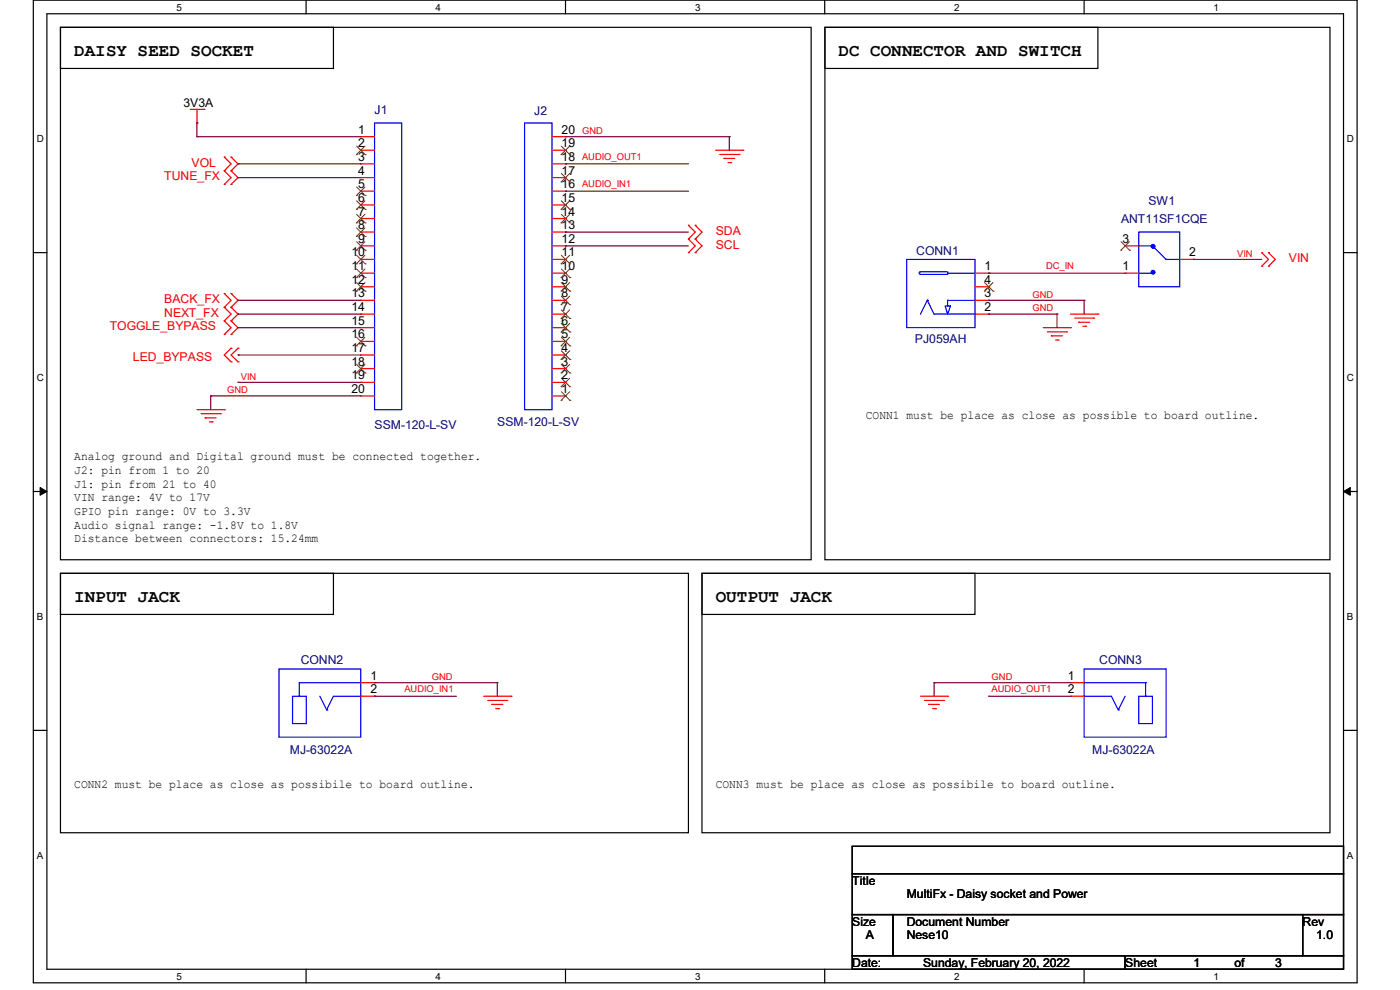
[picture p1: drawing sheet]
<svg xmlns="http://www.w3.org/2000/svg" width="297mm" height="210mm" viewBox="0 0 297 210" stroke-linecap="round" stroke-linejoin="round" font-family="sans-serif">
<path d="M7.1 0h280.8v208.5h-280.8zM9.9 2.9h275.1v202.7h-275.1z" fill="none" stroke="#000" stroke-width=".25"/>
<g fill="#fff">
<path d="M37.4 .3h1.2v2.4h-1.2z"/>
<path d="M37.4 205.9h1.2v2.3h-1.2z"/>
</g>
<path d="M64.9 0v2.9M64.9 205.6v2.9" fill="none" stroke="#000" stroke-width=".25"/>
<g fill="#fff">
<path d="M92.4 .3h1.2v2.4h-1.2z"/>
<path d="M92.4 205.9h1.2v2.3h-1.2z"/>
</g>
<path d="M120 0v2.9M120 205.6v2.9" fill="none" stroke="#000" stroke-width=".25"/>
<g fill="#fff">
<path d="M147.4 .3h1.2v2.4h-1.2z"/>
<path d="M147.4 205.9h1.2v2.3h-1.2z"/>
</g>
<path d="M175 0v2.9M175 205.6v2.9" fill="none" stroke="#000" stroke-width=".25"/>
<g fill="#fff">
<path d="M202.4 .3h1.2v2.4h-1.2z"/>
<path d="M202.4 205.9h1.2v2.3h-1.2z"/>
</g>
<path d="M230 0v2.9M230 205.6v2.9" fill="none" stroke="#000" stroke-width=".25"/>
<g fill="#fff">
<path d="M257.5 .3h1.1v2.4h-1.1z"/>
<path d="M257.5 205.9h1.1v2.3h-1.1z"/>
<path d="M7.8 28.2h1.5v2.4h-1.5z"/>
<path d="M285.7 28.2h1.5v2.4h-1.5z"/>
<path d="M7.8 78.9h1.5v2.3h-1.5z"/>
<path d="M285.7 78.9h1.5v2.3h-1.5z"/>
</g>
<path d="M7.1 53.6h2.8M285 53.6h2.9" fill="none" stroke="#000" stroke-width=".25"/>
<g fill="#fff">
<path d="M7.8 129.6h1.3v2.3h-1.3z"/>
<path d="M285.7 129.6h1.4v2.3h-1.4z"/>
</g>
<path d="M7.1 104.3h2.8M285 104.3h2.9" fill="none" stroke="#000" stroke-width=".25"/>
<path d="M8.5 103.4l1.4 .9-1.4 .8zM285 104.3l1.5-.9v1.7z" fill="#000" stroke="#000" stroke-width=".21"/>
<g fill="#fff">
<path d="M7.8 180.3h1.3v2.3h-1.3z"/>
<path d="M285.7 180.3h1.4v2.3h-1.4z"/>
</g>
<g fill="none" stroke="#000" stroke-width=".25">
<path d="M12.8 5.8h159.3v112.9h-159.3zM12.8 5.8h57.9v8.7h-57.9zM175 5.8h107.2v112.9h-107.2zM175 5.8h57.9v8.7h-57.9zM12.8 121.6h57.9v8.7h-57.9zM12.8 121.6h133.2v55.1h-133.2zM148.9 121.6h57.9v8.7h-57.9zM148.9 121.6h133.3v55.1h-133.3zM7.1 154.9h2.8M285 154.9h2.9M180.8 179.5h104.2v5.8h-104.2zM180.8 185.3h104.2v8.7h-104.2z"/>
<path d="M180.8 194h8.7v8.7h-8.7zM189.5 194h86.9v8.7h-86.9zM276.4 194h8.6v8.7h-8.6zM180.8 202.7h57.9v2.9h-57.9zM238.7 202.7h46.3v2.9h-46.3z"/>
</g>
<g fill="none" stroke="#f00" stroke-width=".25">
<path d="M40.3 23.2h3M41.8 26.1h.1M41.8 23.2v2.9M43.3 23.2h.1M47.6 33.3h.1M47.6 36.2h.1M47.6 39.1h.1M47.6 33.3l1.4 1.5-1.4 1.4M47.6 36.2l1.4 1.5-1.4 1.4M49 36.2h.1M49 33.3h.1M49 39.1h.1"/>
<path d="M49 33.3l1.5 1.5-1.5 1.4M49 36.2l1.5 1.5-1.5 1.4M76.5 29h.1M76.5 31.9h.1M76.5 34.8h.1M76.5 37.7h.1M76.5 31.9h3M76.5 37.7h3M76.5 34.8h3M76.5 29h3M117.1 31.9h2.9M117.1 37.7h2.9"/>
<path d="M117.1 34.8h2.9M117.1 29h2.9M120 37.7h.1M120 34.8h.1M120 31.9h.1M120 29h.1M151.8 31.9h5.8M152.7 32.8h4.1M153.6 33.6h.1M153.6 33.6h2.3M154.4 34.5h.6M155 34.5h.1"/>
<path d="M156.8 32.8h.1M157.6 31.9h.1M76.5 40.6h.1M76.5 43.5h.1M76.5 46.4h.1M76.5 49.2h.1M76.5 52.2h.1M76.5 55h.1M76.5 58h.1M76.5 58h3M76.5 55h3M76.5 52.2h3"/>
<path d="M76.5 49.2h3M76.5 46.4h3M76.5 43.5h3M76.5 40.6h3M117.1 58h2.9M117.1 55h2.9M117.1 52.2h2.9M117.1 49.2h2.9M117.1 46.4h2.9M117.1 43.5h2.9M117.1 40.6h2.9M120 58h.1"/>
<path d="M120 55h.1M120 52.2h.1M120 49.2h.1M120 46.4h.1M120 43.5h.1M120 40.6h.1M146 50.7h.1M146 47.8h.1M146 53.6h.1M146 47.8l1.5 1.4-1.5 1.5M146 50.7l1.5 1.5-1.5 1.4M147.5 50.7h.1"/>
<path d="M147.5 47.8h.1M147.5 53.6h.1M147.5 47.8l1.4 1.4-1.4 1.5M147.5 50.7l1.4 1.5-1.4 1.4M206.8 58h3M209.8 58h.1M238.7 58h.1M238.7 52.2h.1M238.7 58h2.9M238.7 52.2h2.9M250.3 55h2.9M253.2 55h.1"/>
<path d="M267.7 56.5h.1M267.7 53.6h.1M267.7 53.6l1.4 1.4-1.4 1.5M269.1 56.5h.1M269.1 53.6h.1M269.1 53.6l1.5 1.4-1.5 1.5M47.6 62.3h.1M47.6 65.2h.1M47.6 68.1h.1M47.6 71h.1M47.6 62.3l1.4 1.4-1.4 1.5M47.6 65.2l1.4 1.4-1.4 1.5"/>
<path d="M47.6 68.1l1.4 1.4-1.4 1.5M49 65.2h.1M49 62.3h.1M49 68.1h.1M49 71h.1M49 73.9h.1M49 76.8h.1M49 62.3l1.5 1.4-1.5 1.5M49 65.2l1.5 1.4-1.5 1.5M49 68.1l1.5 1.4-1.5 1.5M49 73.9l-1.4 1.4 1.4 1.5M50.5 73.9h.1"/>
<path d="M50.5 76.8h.1M50.5 73.9l-1.5 1.4 1.5 1.5M76.5 60.8h.1M76.5 63.7h.1M76.5 66.6h.1M76.5 69.5h.1M76.5 72.4h.1M76.5 75.3h.1M76.5 78.2h.1M76.5 66.6h3M76.5 69.5h3M76.5 78.2h3"/>
<path d="M76.5 75.3h3M76.5 72.4h3M76.5 63.7h3M76.5 60.8h3M117.1 66.6h2.9M117.1 69.5h2.9M117.1 78.2h2.9M117.1 75.3h2.9M117.1 72.4h2.9M117.1 63.7h2.9M117.1 60.8h2.9M120 78.2h.1"/>
<path d="M120 75.3h.1M120 72.4h.1M120 69.5h.1M120 66.6h.1M120 63.7h.1M120 60.8h.1M206.8 66.6h3M206.8 63.7h3M206.8 60.8h3M209.8 66.6h.1M209.8 63.7h.1M209.8 60.8h.1"/>
<path d="M221.3 69.5h5.8M222.2 70.4h4M223.1 71.2h.1M223.1 71.2h2.3M223.9 72.1h.6M224.5 72.1h.1M226.2 70.4h.1M227.1 69.5h.1M227.1 66.6h5.8M228 67.5h4M228.9 68.4h.1M228.9 68.4h2.3"/>
<path d="M229.7 69.2h.6M230.3 69.2h.1M232 67.5h.1M232.9 66.6h.1M41.8 86.9h5.8M42.7 87.8h4M43.5 88.6h.1M43.5 88.6h2.3M44.4 89.5h.6M45 89.5h.1M46.7 87.8h.1M47.6 86.9h.1"/>
<path d="M76.5 81.1h.1M76.5 84h.1M76.5 84h3M76.5 81.1h3M117.1 84h2.9M117.1 81.1h2.9M120 84h.1M120 81.1h.1M76.5 147.7h3M76.5 144.8h3M79.5 144.8h.1M79.5 147.7h.1"/>
<path d="M102.6 147.7h5.8M103.5 148.6h4M104.4 149.4h.1M104.4 149.4h2.3M105.2 150.3h.6M105.8 150.3h.1M107.5 148.6h.1M108.4 147.7h.1M195.3 147.7h5.7M196.1 148.6h4.1M197 149.4h.1M197 149.4h2.3"/>
<path d="M197.9 150.3h.6M198.5 150.3h.1M200.2 148.6h.1M201 147.7h.1M227.1 144.8h.1M227.1 147.7h.1M227.1 147.7h2.9M227.1 144.8h2.9"/>
</g>
<g fill="none" stroke="#00f" stroke-width=".25">
<path d="M79.5 26.1h5.7v60.8h-5.7zM111.3 26.1h5.8v60.8h-5.8zM192.4 55h14.4v14.5h-14.4zM195.1 57.7h5.9v.5h-5.8l-.1-.1zM201 58h.1M201 58h5.8M241.6 49.2h8.7v11.6h-8.7zM241.6 52.2h2.9M241.6 58h2.9M244.5 52.2h.1M244.5 58h.1M244.5 52.2l2.9 2.8"/>
<path d="M247.4 55h.1M247.4 55h2.9M196.7 63.7h.1M196.7 63.7l-1.4 2.9M196.7 63.7l1.5 2.9h8.6M200.5 64.9h1.1l-.6 1.7zM201 64.9h.1M206.8 66.6h.1M206.8 63.7h.1M206.8 63.7h-5.8v1.2M59.2 141.9h17.3v14.5h-17.3zM62.1 147.7h2.9v5.8h-2.9z"/>
<path d="M63.5 147.7h.1M63.5 144.8h.1M63.5 144.8h13M63.5 144.8v2.9M67.9 147.7l1.4 2.9M69.3 150.6h.1M76.5 147.7h.1M76.5 147.7h-5.8l-1.4 2.9M230 141.9h17.4v14.5h-17.4zM230 147.7h.1M230 147.7h5.8l1.4 2.9M230 144.8h13"/>
<path d="M237.2 150.6h.1M238.7 147.7l-1.5 2.9M241.6 147.7h2.9v5.8h-2.9zM243 147.7h.1M243 144.8h.1M243 144.8v2.9"/>
</g>
<g fill="none" stroke="#804000" stroke-width=".21">
<path d="M75.6 32.8h.1M75.6 31l1.9 1.8M75.6 39.7l1.9 1.8M77.4 31l-1.8 1.8M77.4 39.7l-1.8 1.8M77.5 32.8h.1M119 38.6h.1M119 32.8h.1M119.1 36.8l1.8 1.8M119.1 31l1.8 1.8M120.9 36.8l-1.9 1.8M120.9 31l-1.9 1.8"/>
<path d="M120.9 38.6h.1M120.9 32.8h.1M75.6 41.5h.1M75.6 44.4h.1M75.6 47.3h.1M75.6 50.2h.1M75.6 53.1h.1M75.6 56h.1M75.6 58.9h.1M75.6 42.6l1.9 1.8M75.6 45.5l1.9 1.8M75.6 48.3l1.9 1.9"/>
<path d="M75.6 51.3l1.9 1.8M75.6 54.1l1.9 1.9M75.6 57.1l1.9 1.8M75.6 59.9l1.9 1.9M77.4 42.6l-1.8 1.8M77.4 45.5l-1.8 1.8M77.4 48.3l-1.8 1.9M77.4 51.3l-1.8 1.8M77.4 54.1l-1.8 1.9M77.4 57.1l-1.8 1.8M77.4 59.9l-1.8 1.9M77.5 41.5h.1"/>
<path d="M77.5 44.4h.1M77.5 47.3h.1M77.5 50.2h.1M77.5 53.1h.1M77.5 56h.1M77.5 58.9h.1M119 58.9h.1M119 56h.1M119 47.3h.1M119 44.4h.1M119.1 59.9l1.8 1.9M119.1 57.1l1.8 1.8"/>
<path d="M119.1 54.1l1.8 1.9M119.1 45.5l1.8 1.8M119.1 42.6l1.8 1.8M120.9 59.9l-1.9 1.9M120.9 57.1l-1.9 1.8M120.9 54.1l-1.9 1.9M120.9 45.5l-1.9 1.8M120.9 42.6l-1.9 1.8M120.9 58.9h.1M120.9 56h.1M120.9 47.3h.1M120.9 44.4h.1"/>
<path d="M208.9 59.9l1.8 1.9M210.7 59.9l-1.9 1.9M237.8 53.1h.1M237.8 51.3l1.8 1.8M239.6 51.3l-1.8 1.8M239.6 53.1h.1M75.6 61.8h.1M75.6 73.4h.1M75.6 79.1h.1M75.6 71.5l1.9 1.9M75.6 77.3l1.9 1.8M77.4 71.5l-1.8 1.9"/>
<path d="M77.4 77.3l-1.8 1.8M77.5 61.8h.1M77.5 73.4h.1M77.5 79.1h.1M119 79.1h.1M119 76.2h.1M119 73.4h.1M119 70.4h.1M119 67.6h.1M119 64.6h.1M119 61.8h.1M119.1 77.3l1.8 1.8"/>
<path d="M119.1 74.4l1.8 1.8M119.1 71.5l1.8 1.9M119.1 68.6l1.8 1.8M119.1 65.7l1.8 1.9M119.1 62.8l1.8 1.8M120.9 77.3l-1.9 1.8M120.9 74.4l-1.9 1.8M120.9 71.5l-1.9 1.9M120.9 68.6l-1.9 1.8M120.9 65.7l-1.9 1.9M120.9 62.8l-1.9 1.8M120.9 79.1h.1"/>
<path d="M120.9 76.2h.1M120.9 73.4h.1M120.9 70.4h.1M120.9 67.6h.1M120.9 64.6h.1M120.9 61.8h.1M208.8 61.8h.1M210.7 61.8h.1M119 84.9h.1M119 82h.1M119.1 83.1l1.8 1.8M119.1 80.2l1.8 1.8"/>
<path d="M120.9 83.1l-1.9 1.8M120.9 80.2l-1.9 1.8M120.9 84.9h.1M120.9 82h.1"/>
</g>
<g fill="#00f" stroke="#00f" stroke-width=".25">
<circle cx="244.6" cy="52.3" r=".4"/>
<circle cx="244.6" cy="57.8" r=".4"/>
</g>
<g fill="none" stroke="#800040" stroke-width=".25">
<path d="M41.8 29h.1M41.8 26.1h.1M41.8 29h34.7M41.8 26.1v2.9M50.5 34.8h.1M50.5 37.7h.1M50.5 34.8h26M50.5 37.7h26M120 34.8h.1M120 29h.1M120 34.8h26M120 29h34.7"/>
<path d="M154.7 29h.1M154.7 29v2.9M120 52.2h.1M120 49.2h.1M120 40.6h.1M120 52.2h26M120 49.2h26M120 40.6h26M209.8 58h.1M209.8 58h28.9M253.2 55h.1M253.2 55h14.5"/>
<path d="M50.5 63.7h.1M50.5 66.6h.1M50.5 69.5h.1M50.5 75.3h.1M50.5 63.7h26M50.5 66.6h26M50.5 69.5h26M50.5 75.3h26M209.8 63.7h.1M209.8 66.6h.1M209.8 63.7h20.2M209.8 66.6h14.4"/>
<path d="M224.2 66.6h.1M224.2 66.6v2.9M230 63.7h.1M230 63.7v2.9M44.7 84h.1M44.7 84h31.8M44.7 84v2.9M50.5 81.1h.1M50.5 81.1h26M79.5 144.8h.1M79.5 147.7h.1M79.5 144.8h26"/>
<path d="M79.5 147.7h17.3M105.5 144.8h.1M105.5 144.8v2.9M198.2 144.8h.1M198.2 144.8h28.9M198.2 144.8v2.9M209.8 147.7h.1M209.8 147.7h17.3"/>
</g>
<g font-size="3.7">
<text x="15.7" y="11.9">DAISY SEED SOCKET</text>
<text x="177.9" y="11.9">DC CONNECTOR AND SWITCH</text>
<text x="15.7" y="127.7">INPUT JACK</text>
<text x="151.8" y="127.7">OUTPUT JACK</text>
</g>
<g font-size="2.6">
<text x="38.9" y="22.6">3V3A</text>
<text x="76" y="28.4">1</text>
<text x="119.1" y="28.4">20</text>
<text x="76" y="31.2">2</text>
<text x="76" y="34.1">3</text>
<text x="119.1" y="34.1">18</text>
<text x="119.1" y="31.2">19</text>
<text x="76" y="37">4</text>
<text x="76" y="39.9">5</text>
<text x="119.1" y="39.9">16</text>
<text x="119.1" y="37">17</text>
<text x="76" y="42.8">6</text>
<text x="76" y="45.7">7</text>
<text x="119.1" y="45.7">14</text>
<text x="119.1" y="42.8">15</text>
<text x="76" y="48.6">8</text>
<text x="76" y="51.5">9</text>
<text x="119.1" y="51.5">12</text>
<text x="119.1" y="48.6">13</text>
<text x="238.1" y="51.5">3</text>
<text x="74.5" y="54.4">10</text>
<text x="74.5" y="57.3">11</text>
<text x="119.1" y="57.3">10</text>
<text x="119.1" y="54.4">11</text>
<text x="208.9" y="57.3">1</text>
<text x="238.1" y="57.3">1</text>
<text x="252.3" y="54.4">2</text>
<text x="74.5" y="60.2">12</text>
<text x="74.5" y="63.1">13</text>
<text x="74.5" y="66">14</text>
<text x="119.1" y="66">7</text>
<text x="119.1" y="63.1">8</text>
<text x="119.1" y="60.2">9</text>
<text x="208.9" y="66">2</text>
<text x="208.9" y="63.1">3</text>
<text x="208.9" y="60.2">4</text>
<text x="74.5" y="68.9">15</text>
<text x="74.5" y="71.8">16</text>
<text x="119.1" y="71.8">5</text>
<text x="119.1" y="68.9">6</text>
<text x="74.5" y="74.7">17</text>
<text x="74.5" y="77.6">18</text>
<text x="119.1" y="77.6">3</text>
<text x="119.1" y="74.7">4</text>
<text x="74.5" y="80.5">19</text>
<text x="74.5" y="83.4">20</text>
<text x="119.1" y="83.4">1</text>
<text x="119.1" y="80.5">2</text>
<text x="183.7" y="89">CONN1 must be place as close as possible to board outline.</text>
<text x="15.7" y="97.7">Analog ground and Digital ground must be connected together.</text>
<text x="15.7" y="100.5">J2: pin from 1 to 20</text>
<text x="15.7" y="103.5">J1: pin from 21 to 40</text>
<text x="15.7" y="106.3">VIN range: 4V to 17V</text>
<text x="15.7" y="109.2">GPIO pin range: 0V to 3.3V</text>
<text x="15.7" y="112.1">Audio signal range: -1.8V to 1.8V</text>
<text x="15.7" y="115">Distance between connectors: 15.24mm</text>
<text x="78.6" y="144.2">1</text>
<text x="78.6" y="147.1">2</text>
<text x="226.5" y="144.2">1</text>
<text x="226.5" y="147.1">2</text>
<text x="15.7" y="167.1">CONN2 must be place as close as possibile to board outline.</text>
<text x="151.9" y="167.1">CONN3 must be place as close as possibile to board outline.</text>
<text x="180.8" y="187.7">Title</text>
<text x="192.4" y="190.6">MultiFx - Daisy socket and Power</text>
<text x="180.8" y="196.3">Size</text>
<text x="192.4" y="196.3">Document Number</text>
<text x="276.4" y="196.3">Rev</text>
<text x="183.7" y="199.3">A</text>
<text x="192.4" y="199.3">Nese10</text>
<text x="279.2" y="199.3">1.0</text>
<text x="180.8" y="205.1">Date:</text>
<text x="195.8" y="205.1">Sunday, February 20, 2022</text>
<text x="238.7" y="205.1">Sheet</text>
<text x="253.2" y="205.1">1</text>
<text x="261.9" y="205.1">of</text>
<text x="270.5" y="205.1">3</text>
</g>
<g font-size="2.6" fill="#000080">
<text x="79.5" y="24.1">J1</text>
<text x="113.3" y="24.3">J2</text>
<text x="237.8" y="47.2">ANT11SF1CQE</text>
<text x="243.6" y="43.5">SW1</text>
<text x="194.4" y="54.2">CONN1</text>
<text x="194.1" y="72.7">PJ059AH</text>
<text x="79.5" y="91">SSM-120-L-SV</text>
<text x="105.5" y="90.4">SSM-120-L-SV</text>
<text x="63.8" y="140.8">CONN2</text>
<text x="233.2" y="140.8">CONN3</text>
<text x="61.5" y="159.9">MJ-63022A</text>
<text x="231.7" y="159.9">MJ-63022A</text>
</g>
<g font-size="2.6" fill="#f00">
<text x="40.6" y="35.3">VOL</text>
<text x="34.8" y="38.3">TUNE_FX</text>
<text x="151.8" y="49.8">SDA</text>
<text x="151.8" y="52.7">SCL</text>
<text x="273.4" y="55.6">VIN</text>
<text x="34.8" y="64.3">BACK_FX</text>
<text x="23.3" y="70.1">TOGGLE_BYPASS</text>
<text x="34.8" y="67.2">NEXT_FX</text>
<text x="28.2" y="76.5">LED_BYPASS</text>
</g>
<g font-size="2.1">
<text x="37.4" y="2.2">5</text>
<text x="92.4" y="2.2">4</text>
<text x="147.4" y="2.2">3</text>
<text x="202.4" y="2.2">2</text>
<text x="257.5" y="2.2">1</text>
<text x="7.8" y="30.1">D</text>
<text x="285.8" y="30.1">D</text>
<text x="7.8" y="80.8">C</text>
<text x="285.8" y="80.8">C</text>
<text x="7.8" y="131.5">B</text>
<text x="285.8" y="131.5">B</text>
<text x="7.8" y="182.2">A</text>
<text x="285.8" y="182.2">A</text>
<text x="37.4" y="207.8">5</text>
<text x="92.4" y="207.8">4</text>
<text x="147.4" y="207.8">3</text>
<text x="202.4" y="207.8">2</text>
<text x="257.5" y="207.8">1</text>
</g>
<g font-size="2" fill="#f00">
<text x="123.5" y="28.4">GND</text>
<text x="123.5" y="34">AUDIO_OUT1</text>
<text x="123.5" y="39.8">AUDIO_IN1</text>
<text x="221.9" y="57.1">DC_IN</text>
<text x="262.5" y="54.4">VIN</text>
<text x="219" y="63.1">GND</text>
<text x="219" y="66">GND</text>
<text x="48.2" y="83.4">GND</text>
<text x="51.1" y="80.5">VIN</text>
<text x="85.8" y="146.9">AUDIO_IN1</text>
<text x="91.6" y="144.2">GND</text>
<text x="210.4" y="144.2">GND</text>
<text x="210.4" y="146.9">AUDIO_OUT1</text>
</g>
</svg>
